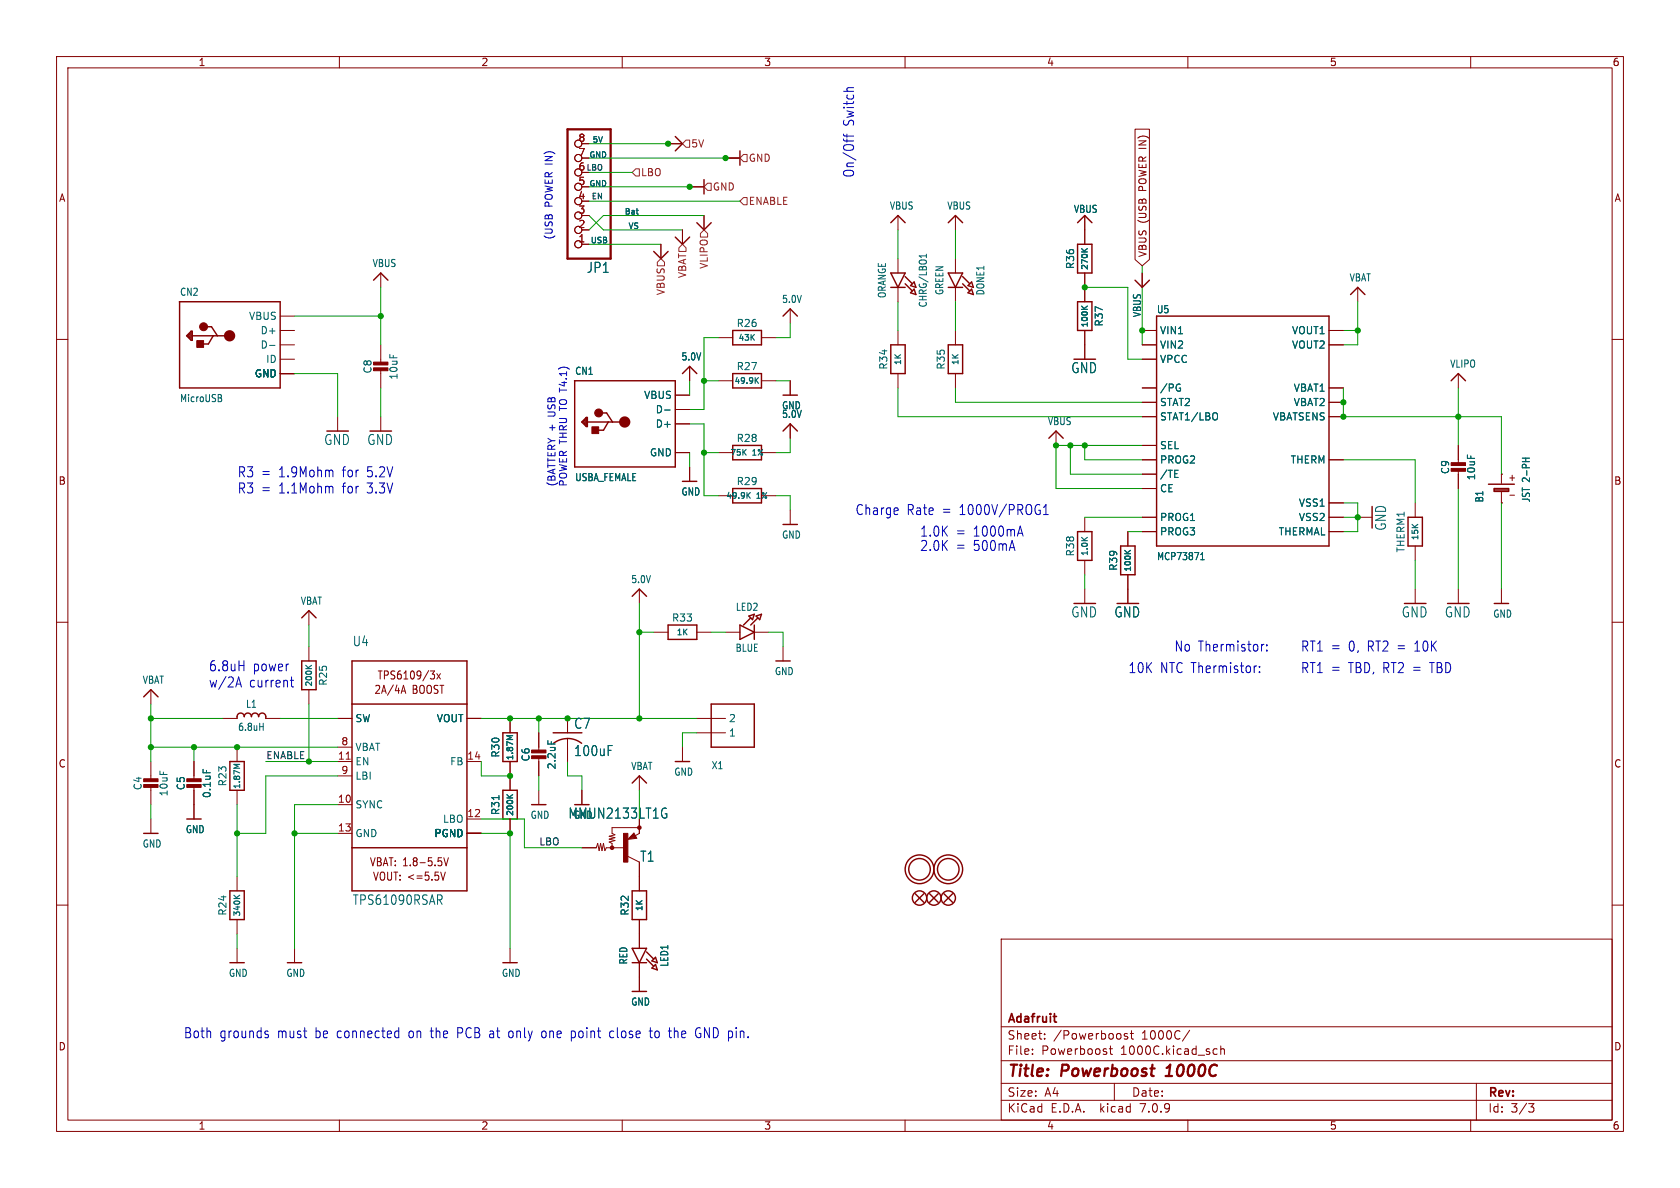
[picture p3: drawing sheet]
<svg xmlns="http://www.w3.org/2000/svg" width="297mm" height="210mm" viewBox="0 0 297 210" stroke-linecap="round" stroke-linejoin="round" font-family="sans-serif">
<g fill="none" stroke="#840000" stroke-width=".18">
<path d="M10 10h277v190h-277zM12 12h273v186h-273zM60 10v2M110 10v2M160 10v2M210 10v2M260 10v2M102.9 38.1h1.2M102.9 35.6h1.2M102.9 33h1.2M102.9 30.5h1.2M102.9 27.9h1.2"/>
<path d="M102.9 25.4h1.2M118.1 25.4h2.5M121.9 33h2.6M124.5 38.1v2.5M128.3 27.9h2.5M158.7 38.1v2.5M168.9 38.1v2.5M191.8 38.1v5.1M200.7 22.8h2.5v23.1l-1.3 1.1-1.2-1.1zM10 60h2M49.5 58.4h2.6M49.5 55.9h2.6"/>
<path d="M67.3 48.3v2.5M102.9 43.2h1.2M102.9 40.6h1.2M116.8 43.2v2.5M120.6 40.6v2.6M127 59.7h2.5M134.6 59.7h2.6M139.7 54.6v2.6M158.7 45.7v2.6M158.7 50.8v2.5M158.7 58.4v2.6M168.9 45.7v2.6"/>
<path d="M168.9 50.8v2.5M168.9 58.4v2.6M191.8 48.3v5M191.8 58.4v5.1M201.9 48.3v2.5M201.9 58.4h2.6M234.9 58.4h2.6M240 50.8v2.5M285 60h2M49.5 61h2.6M49.5 63.5h2.6M49.5 66h2.6"/>
<path d="M59.7 73.7v2.5M67.3 61v3.3M67.3 65.3v3.3M67.3 73.7v2.5M119.4 74.9h2.5M119.4 72.4h2.5M119.4 69.9h2.5M121.9 64.8v2.5M127 67.3h2.5M134.6 67.3h2.6M139.7 67.3v2.6M139.7 74.9v2.6"/>
<path d="M158.7 66v2.6M168.9 66v2.6M186.7 76.2v2.5M201.9 68.6h2.6M201.9 71.1h2.6M201.9 73.7h2.6M201.9 61h2.6M201.9 63.5h2.6M201.9 78.7h2.6M234.9 68.6h2.6M234.9 71.1h2.6M234.9 73.7h2.6"/>
<path d="M234.9 61h2.6M257.8 66v2.6M257.8 78.7v3.3M119.4 80h2.5M121.9 82.6v2.5M127 87.6h2.5M127 80h2.5M134.6 87.6h2.6M134.6 80h2.6M139.7 90.2v2.5M191.8 91.4v2.6M191.8 99.1v2.5"/>
<path d="M199.4 94v2.5M201.9 91.4h2.6M201.9 94h2.6M201.9 86.4h2.6M201.9 81.3h2.6M201.9 83.8h2.6M234.9 88.9h2.6M234.9 91.4h2.6M234.9 94h2.6M234.9 81.3h2.6M240 91.4h2.6M250.2 88.9v2.5"/>
<path d="M250.2 96.5v2.6M257.8 83.1v3.3M265.4 88.9h.1M265.4 83.8h.1M265.4 83.8v1.7M265.4 87v1.9M266.9 87.5h.8M10 110h2M54.6 108v2.5M54.6 114.3v2.5M76.1 118.6h.7l-.4 .5 .4 .2v.5l-.2 .2h-.4M77.2 119.1l.7 .9"/>
<path d="M77.9 119.1l-.7 .9M113 104.1v2.6M115.6 111.8h2.5M123.2 111.8h2.5M128.3 111.8h2.5M133.3 111.8h2.6M138.4 114.3v2.5M191.8 104.1v2.6M199.4 101.6v5.1M250.2 104.1v2.6M257.8 104.1v2.6M265.4 104.1v2.6"/>
<path d="M285 110h2M26.7 121.9v2.6M26.7 134.6v3.3M26.7 138.9v3.3M34.3 134.6v3.3M34.3 138.9v5.9M39.4 127h2.5M41.9 132.1v2.5M41.9 139.7v2.5M47 127h2.5M54.6 121.9v2.6M59.7 127h2.5"/>
<path d="M59.7 134.6h2.5M59.7 132.1h2.5M59.7 137.2h2.5M71 122.2h.6M71.3 121.1l.4 1.5M82.5 127h2.6M82.5 134.6h2.6M90.2 127v2.5M90.2 134.6v5.1M95.2 129.5v3.3M95.2 133.9v3.3M95.2 139.7v2.5"/>
<path d="M100.3 127v2.5M100.3 130.6v4M102.9 139.7v2.5M113 137.2v2.5M120.6 132.1v2.5M123.2 129.5h5.1M123.2 127h5.1M10 160h2M26.7 144.8v2.5M41.9 154.9v2.6M59.7 142.2h2.5M59.7 147.3h2.5"/>
<path d="M77.9 154.2l.4 1.4 .4-1.4M78.5 151.6l.4 1.4 .4-1.4M82.5 144.8h2.6M82.5 147.3h2.6M90.2 144.8v2.5M102.9 149.9h2.5l.3-.8 .2 1.3 .3-1.3 .2 1.3 .3-1.3 .2 1.3 .3-.5h3M111 151.4l2 1v5.1M112.1 147.3l.5 .9-1.6 .2zM113 144.8v2.5l-.7 .4M113 146.3h-4.8v1l.5 .3-1 .2 1 .3-1 .2 1 .3-1 .2 .5 .3v.8M285 160h2M41.9 162.6v2.5"/>
<path d="M41.9 167.6v2.6M52.1 167.6v2.6M90.2 167.6v2.6M113 162.6v5M113 170.2v5.1M177 166h108v32h-108zM60 198v2M110 198v2M160 198v2M177 194.5h108M177 191.5h108M177 187.5h108"/>
<path d="M177 181.5h108M182.5 186.3v.1M182.5 185.5v.1M184.7 183.6v.1M184.7 182.8v.1M196.1 185.4h.6M196.3 184.9v1.3l.4 .2M197 191.5v3M199.3 182.8l-.3-.1-.3 .2 .1 .2 .5 .2v.3h-.6M199.8 182.7h.6M200 182.2v1.3l.4 .2M210 198v2"/>
<path d="M210.3 182.1l-1.3 2M214.7 185.4l.5 .1M215.2 186.3l-.5 .1M215.8 185.5l.2-.1 .4 .1 .1 .9M215.8 184.9v1.5M260 198v2M261 191.5v6.5M270.2 195.1h1l-.5 .6 .4 .1 .1 .5-.3 .3h-.4"/>
<circle cx="102.2" cy="27.9" r=".63"/>
<circle cx="102.2" cy="38.1" r=".63"/>
<circle cx="102.2" cy="33" r=".63"/>
<circle cx="102.2" cy="35.6" r=".63"/>
<circle cx="102.2" cy="30.5" r=".63"/>
<circle cx="102.2" cy="25.4" r=".63"/>
<circle cx="102.2" cy="43.2" r=".63"/>
<circle cx="102.2" cy="40.6" r=".63"/>
</g>
<path d="M206.1 190.2h1.1M206.7 188.5l-.5 .3" fill="none" stroke="#840000" stroke-width=".4"/>
<g fill="none" stroke="#840000" stroke-width=".3">
<path d="M186.2 179.7h.6M186.6 180.7h.2"/>
<circle cx="108.2" cy="149.9" r=".25"/>
<circle cx="113" cy="146.3" r=".25"/>
</g>
<g fill="none" stroke="#840000" stroke-width=".25">
<path d="M119.4 24.1l1.2 1.3-1.2 1.3M123.2 39.4l1.3 1.2 1.2-1.2M124.5 31.8v2.5M130.8 26.7v2.5M157.5 39.4l1.2-1.3 1.3 1.3M167.6 39.4l1.3-1.3 1.3 1.3M190.5 39.4l1.3-1.3 1.2 1.3M31.7 53.3h17.8v15.3h-17.8v-15.3M33.2 59.4l.4-.4v.8l-.2-.2v-.2M33.8 58.6h.2v1.6h-.2l-.8-.8zM33.8 58.6v1.4M34 59.4h6.6"/>
<path d="M36.4 57.8h1l1 1.6M37.7 59.4l-.9 1.4h-1.2M66 49.5l1.3-1.2 1.3 1.2M115.6 44.5l1.2 1.2 1.3-1.2M119.4 41.9l1.2 1.3 1.3-1.3M129.5 58.4h5.1v2.6h-5.1zM138.4 55.9l1.3-1.3 1.3 1.3M157.5 48.3h2.5l-1.3 2.5zM157.5 50.8h2.5M160 48.9l1.3 1.3M160 50.2l1.3 1.2M161 50.5l.6-.7 .3 1z"/>
<path d="M161.6 51.1l.3 1-.9-.3zM167.6 48.3h2.6l-1.3 2.5zM167.6 50.8h2.6M170.2 48.9l1.2 1.3M170.2 50.2l1.2 1.2M171.1 50.5l.7-.7 .3 1zM171.8 51.1l.3 1-1-.3zM190.5 43.2h2.5v5.1h-2.5zM190.5 53.3h2.5v5.1h-2.5zM200.7 49.5l1.2 1.3 1.3-1.3M204.5 55.9h30.4v40.6h-30.4zM238.8 52.1l1.2-1.3 1.3 1.3"/>
<path d="M101.6 67.3h17.8v15.3h-17.8v-15.3M103 74.6l.4-.4v.8l-.2-.2v-.2M103.6 73.8h.2v1.6h-.2l-.8-.8zM103.6 73.8v1.4M103.8 74.6h6.6M106.2 73h1l1.1 1.6M107.5 74.6l-.8 1.4h-1.2M120.6 66l1.3-1.2 1.3 1.2M129.5 66h5.1v2.6h-5.1zM129.5 78.7h5.1v2.6h-5.1zM138.4 69.9h2.6M138.4 76.2l1.3-1.3 1.3 1.3"/>
<path d="M157.5 61h2.5v5h-2.5zM167.6 61h2.6v5h-2.6zM185.4 77.5l1.3-1.3 1.3 1.3M256.5 67.3l1.3-1.3 1.3 1.3M120.6 85.1h2.6M129.5 86.4h5.1v2.5h-5.1zM138.4 92.7h2.6M190.5 94h2.5v5.1h-2.5zM198.1 96.5h2.6v5.1h-2.6zM248.9 91.4h2.6v5.1h-2.6zM263.1 85.6h4.6M264.2 86.4h2.5v.5h-2.5z"/>
<path d="M264.2 86.6h2.5M53.3 116.8h2.6v5.1h-2.6zM53.3 109.2l1.3-1.2 1.3 1.2M62.2 116.8h20.3v40.7h-20.3zM111.8 105.4l1.2-1.3 1.3 1.3M118.1 110.5h5.1v2.5h-5.1zM130.8 110.5l2.5 1.3-2.5 1.2zM132.4 108.9l.9-.3-.3 .9zM132.7 109.2l-1.3 1.3M133.3 110.5v2.5M133.7 108.9l.9-.3-.3 .9zM134 109.2l-1.3 1.3"/>
<path d="M137.2 116.8h2.5M264.2 106.7h2.5M25.4 123.2l1.3-1.3 1.2 1.3M40.6 134.6h2.6v5.1h-2.6zM41.9 127v-.3a.64 .64 0 0 1 .6-.6 .64 .64 0 0 1 .7 .6 .64 .64 0 0 1 .6-.6 .64 .64 0 0 1 .6 .6 .64 .64 0 0 1 .7-.6 .64 .64 0 0 1 .6 .6 .64 .64 0 0 1 .7-.6 .64 .64 0 0 1 .6 .6v.3M62.2 124.5h20.3M88.9 139.7h2.5v5.1h-2.5zM88.9 129.5h2.5v5.1h-2.5zM97.8 129.5h5.1M97.9 131.4a4.1 4.1 0 0 1 4.9 0M111.8 138.4l1.2-1.2 1.3 1.2M119.4 134.6h2.5"/>
<path d="M125.7 124.5h7.6v7.6h-7.6zM25.4 147.3h2.5M33 144.8h2.6M40.6 157.5h2.6v5.1h-2.6zM62.2 149.9h20.3M94 142.2h2.5M111.8 157.5h2.5v5.1h-2.5zM112 148h-.4l.4-.3 .3 .4-1 .1 .7-.8 .4 .7M161.8 158l1.5 1.5M163.3 158l-1.5 1.5M164.3 158l1.6 1.5M165.9 158l-1.6 1.5"/>
<path d="M166.9 158l1.5 1.5M168.4 158l-1.5 1.5M40.6 170.2h2.6M50.8 170.2h2.5M88.9 170.2h2.5M111.8 175.3h2.5M111.8 170.2h2.5M111.8 167.6h2.5l-1.3 2.6zM114.3 168.3l1.3 1.2M114.3 169.5l1.3 1.3M115.3 169.9l.6-.7 .3 1zM115.3 171.1l.6-.6 .3 1z"/>
<circle cx="162.6" cy="153.7" r="2.54"/>
<circle cx="162.6" cy="153.7" r="1.9"/>
<circle cx="162.6" cy="158.7" r="1.27"/>
<circle cx="165.1" cy="158.7" r="1.27"/>
<circle cx="167.6" cy="153.7" r="2.54"/>
<circle cx="167.6" cy="153.7" r="1.9"/>
<circle cx="167.6" cy="158.7" r="1.27"/>
</g>
<g fill="none" stroke="#006464" stroke-width=".2">
<path d="M191.2 54.1l.6 .6M191.2 44l.6 .5M192.2 54.1l-.6 .4M192.2 44l-.6 .4M133.7 67.2l.4 .6M134.1 66.8l-.6 .5M132.2 87.5l.4 .6M132.6 87.1l-.5 .6M198.8 97.3l.6 .6M199.8 97.3l-.5 .4M54.1 117.6l.5 .6M55.1 117.6l-.6 .4"/>
<path d="M42.4 135.1h-1l.7 .4M90.6 130h-1l.7 .4M41.4 158.3l.5 .5M42.4 158.3l-.6 .4M89.6 140.5l.6 .6M90.6 140.5l-.6 .4"/>
</g>
<path d="M100.3 22.9h7.6v22.8h-7.6z" fill="none" stroke="#840000" stroke-width=".41"/>
<g fill="none" stroke="#006464" stroke-width=".18">
<path d="M163.8 44.9v.6M163.8 45.2h-1.3l.4 .3M38.9 70.3l.3 .3-.2 .4M39 69.8l.1 .2-.1 .3M47.7 61.1h.9M117.5 72.5h1M208.3 67.9l.3 .1M208.5 68.6h.2v.4l-.2 .2M215.1 73a.9 .9 0 0 1 0 1.2M207.7 84.4h.6M207.7 83.1h.6M212.3 98.9h.6"/>
<path d="M212.3 98l.3-.3v1.2M269.1 81h1.3M269.7 81v.6M35.9 136v.6M45.9 128.5h.6M46.5 127.8v1.3M96.9 130.9v.6M107.5 131.8h.7M77.7 159.1l.5 .8M77.9 158.2l.3 .3-.1 .4-.2 .2M88.2 140.6v.8M117.4 142.8l.4 .1"/>
<path d="M117.6 143.9h.3v.6l-.5 .1"/>
</g>
<g fill="#840000" stroke="#840000" stroke-width=".18">
<path d="M94 133.6h2.5v.5h-2.5z"/>
<path d="M94 132.6h2.5v.5h-2.5z"/>
<path d="M25.4 138.7h2.5v.5h-2.5z"/>
<path d="M25.4 137.7h2.5v.5h-2.5z"/>
<path d="M104.6 75.5h1.2v1.2h-1.2z"/>
<path d="M33 138.7h2.6v.5h-2.6z"/>
<path d="M33 137.7h2.6v.5h-2.6z"/>
<path d="M256.5 82.8h2.6v.5h-2.6z"/>
<path d="M256.5 81.8h2.6v.5h-2.6z"/>
<path d="M110.2 147.3h.8v5.1h-.8z"/>
<path d="M66 65h2.6v.5h-2.6z"/>
<path d="M66 64h2.6v.5h-2.6z"/>
<path d="M34.8 60.2h1.2v1.2h-1.2z"/>
<circle cx="105.8" cy="73" r=".7"/>
<circle cx="36" cy="57.8" r=".7"/>
</g>
<g fill="none" stroke="#840000" stroke-width="1">
<circle cx="40.6" cy="59.4" r=".5"/>
<circle cx="110.4" cy="74.6" r=".5"/>
</g>
<path d="M61.2 134.2h.7" fill="none" stroke="#a90000" stroke-width=".18"/>
<path d="M111.8 30.5l.6-.7h.6v1.3h-.6zM121.3 24.8h.6v1.2h-.6l-.7-.6zM125.1 32.4h.6v1.3h-.6l-.6-.7zM131.4 34.9h.7v1.3h-.7l-.6-.6zM131.4 27.3h.7v1.3h-.7l-.6-.7zM116.8 45.7l.7 .7v.6h-1.3v-.6zM120.6 43.2l.7 .6v.7h-1.3v-.7zM123.8 41.3l.7-.7 .6 .7v.6h-1.3z" fill="none" stroke="#725600" stroke-width=".18"/>
<g fill="none" stroke="#0000c2" stroke-width=".18">
<path d="M149.1 23.7l.1 .3 .2 .1h1.5M149.7 23.7v.6M58.8 83.2l.1 1.1M58.8 86.1l.1 1.1M180.4 93l.5 1.8M184.5 91h.8M184.5 89.7l.4-.5v1.8M42.2 119.7l.5 1.7M51.5 119.7v1.5l.1 .2h.3M222.2 117.7l-.3 .1M222.7 118.7v.2M222.7 117.8v.2"/>
<path d="M223.5 113.9l-.4 .2M224 114.9v.2M224 114v.2M41.8 120.9h.7M51.3 120.3h.6M47 182.9h.2a.31 .31 0 0 1 .3 .2 .31 .31 0 0 1-.3 .3h-.2M47 182.3h.4M70.1 182.3h.4M70.5 183.4h-.4M70.5 181.7v1.7M89.9 183.1l.3 .3M90.2 182.3l-.3 .3"/>
<path d="M96.3 182.3a.41 .41 0 0 0-.5 .3v.5a.41 .41 0 0 0 .5 .3M101.2 182.3h.4M101.6 183.4h-.4M108.5 182.3h-.4l-.3 .3v.5l.1 .3h.6M114.8 182.3h.5M115 181.7v1.5v.2h.3M119.2 181.7v1.7M119.3 182.3l-.1 .1M123.6 182.7h.3v.6l-.3 .1M123.7 181.7l.1 .1"/>
</g>
<g fill="none" stroke="#009600" stroke-width=".18">
<path d="M104.1 33h20.4M104.1 30.5h7.7M104.1 25.4h16.5M104.1 35.6h26.7M104.1 27.9h26.7M104.1 38.1l2.6 2.5h13.9M124.5 38.1h-17.8l-2.6 2.5M52.1 55.9h15.2M67.3 50.8v10.2M104.1 43.2h12.7M127 59.7h-2.5v12.7h-2.6M139.7 57.2v2.5h-2.5"/>
<path d="M158.7 40.6v5.1M158.7 53.3v5.1M168.9 40.6v5.1M168.9 53.3v5.1M191.8 50.8h7.6v12.7h2.5M201.9 47v14M237.5 58.4h2.5M240 53.3v7.7h-2.5M52.1 66h7.6v7.7M67.3 68.6v5.1M121.9 74.9h2.6v12.7h2.5M121.9 67.3v2.6"/>
<path d="M124.5 67.3h2.5M137.2 67.3h2.5M139.7 77.5v2.5h-2.5M158.7 68.6v5.1h43.2M168.9 68.6v2.5h33M189.2 78.7v5.1h12.7M191.8 78.7v2.6h10.1M201.9 78.7h-15.2v7.7h15.2M237.5 68.6v5.1h27.9v10.1M257.8 68.6v10.1M121.9 80v2.6M124.5 80h2.5"/>
<path d="M137.2 87.6h2.5v2.6M191.8 91.4h10.1M199.4 94h2.5M237.5 88.9h2.5v5.1h-2.5M237.5 81.3h12.7v7.6M237.5 91.4h2.5M250.2 99.1v5M257.8 86.4v17.7M265.4 88.9v15.2M54.6 110.5v3.8M113 111.8h2.6M113 106.7v20.3"/>
<path d="M125.7 111.8h2.6M135.9 111.8h2.5v2.5M191.8 101.6v2.5M26.7 124.5v10.1M26.7 132.1h33M26.7 127h12.7M34.3 132.1v2.5M47 134.6h12.7M49.5 127h10.2M54.6 124.5v10.1M59.7 137.2h-12.7v10.1h-5.1M85.1 127h38.1"/>
<path d="M85.1 134.6v2.6h5.1M95.2 127v2.5M95.2 137.2v2.5M100.3 134.6v2.6h2.6v2.5M113 139.7v5.1M123.2 129.5h-2.6v2.6M26.7 142.2v2.6M41.9 142.2v12.7M52.1 147.3h7.6M59.7 142.2h-7.6v25.4M85.1 147.3h5.1v20.3M85.1 144.8h7.6v5.1h10.2"/>
<path d="M41.9 165.1v2.5"/>
</g>
<g fill="#009600" stroke="#009600" stroke-width=".18">
<circle cx="113" cy="111.8" r=".46"/>
<circle cx="95.2" cy="127" r=".46"/>
<circle cx="100.3" cy="127" r=".46"/>
<circle cx="124.5" cy="80" r=".46"/>
<circle cx="124.5" cy="67.3" r=".46"/>
<circle cx="90.2" cy="147.3" r=".46"/>
<circle cx="90.2" cy="127" r=".46"/>
<circle cx="90.2" cy="137.2" r=".46"/>
<circle cx="113" cy="127" r=".46"/>
<circle cx="41.9" cy="147.3" r=".46"/>
<circle cx="41.9" cy="132.1" r=".46"/>
<circle cx="52.1" cy="147.3" r=".46"/>
<circle cx="54.6" cy="134.6" r=".46"/>
<circle cx="121.9" cy="33" r=".46"/>
<circle cx="128.3" cy="27.9" r=".46"/>
<circle cx="118.1" cy="25.4" r=".46"/>
<circle cx="34.3" cy="132.1" r=".46"/>
<circle cx="26.7" cy="127" r=".46"/>
<circle cx="26.7" cy="132.1" r=".46"/>
<circle cx="67.3" cy="55.9" r=".46"/>
<circle cx="240" cy="58.4" r=".46"/>
<circle cx="237.5" cy="71.1" r=".46"/>
<circle cx="257.8" cy="73.7" r=".46"/>
<circle cx="237.5" cy="73.7" r=".46"/>
<circle cx="240" cy="91.4" r=".46"/>
<circle cx="201.9" cy="58.4" r=".46"/>
<circle cx="189.2" cy="78.7" r=".46"/>
<circle cx="191.8" cy="78.7" r=".46"/>
<circle cx="186.7" cy="78.7" r=".46"/>
<circle cx="191.8" cy="50.8" r=".46"/>
</g>
<g font-size="2.8" fill="#840000">
<text x="178" y="190.9">Title:</text>
<text x="187.7" y="190.9">Powerboost</text>
<text x="207" y="190.9">1000C</text>
</g>
<g font-size="2.5" fill="#0000c2">
<text x="151.1" y="22.3" transform="rotate(-90 151.1 22.3)">Switch</text>
<text x="151.1" y="31.5" transform="rotate(-90 151.1 31.5)">On/Off</text>
<text x="41.9" y="84.5">R3 =</text>
<text x="41.9" y="87.4">R3 =</text>
<text x="49.3" y="84.5">1.9Mohm</text>
<text x="49.3" y="87.4">1.1Mohm</text>
<text x="60.7" y="84.5">for</text>
<text x="60.7" y="87.4">for</text>
<text x="65.2" y="84.5">5.2V</text>
<text x="65.2" y="87.4">3.3V</text>
<text x="151.1" y="91.2">Charge</text>
<text x="160.3" y="91.2">Rate</text>
<text x="162.6" y="95">1.0K</text>
<text x="166.6" y="91.2">=</text>
<text x="169" y="95">=</text>
<text x="169.8" y="91.2">1000V/PROG1</text>
<text x="172.2" y="95">1000mA</text>
<text x="162.6" y="97.5">2.0K</text>
<text x="169" y="97.5">=</text>
<text x="172.2" y="97.5">500mA</text>
<text x="36.8" y="118.8">6.8uH</text>
<text x="44.7" y="118.8">power</text>
<text x="199.4" y="119.1">10K</text>
<text x="205.1" y="119.1">NTC Thermistor:</text>
<text x="207.5" y="115.3">No Thermistor:</text>
<text x="229.9" y="115.3">RT1 =</text>
<text x="229.9" y="119.1">RT1 =</text>
<text x="238.5" y="115.3">0, RT2 =</text>
<text x="238.5" y="119.1">TBD, RT2 =</text>
<text x="250.5" y="115.3">10K</text>
<text x="253.2" y="119.1">TBD</text>
<text x="36.8" y="121.7">w/2A</text>
<text x="44" y="121.7">current</text>
<text x="32.4" y="183.7">Both</text>
<text x="38.8" y="183.7">grounds</text>
<text x="49.1" y="183.7">must</text>
<text x="55.9" y="183.7">be connected</text>
<text x="72.7" y="183.7">on the</text>
<text x="81.6" y="183.7">PCB at</text>
<text x="91" y="183.7">only</text>
<text x="96.9" y="183.7">one</text>
<text x="102.3" y="183.7">point</text>
<text x="109.3" y="183.7">close</text>
<text x="116.5" y="183.7">to</text>
<text x="120.1" y="183.7">the</text>
<text x="124.9" y="183.7">GND pin.</text>
</g>
<g font-size="2.5" fill="#006464">
<text x="103.6" y="48.4">JP1</text>
<text x="189.3" y="66.2">GND</text>
<text x="57.2" y="78.9">GND</text>
<text x="64.8" y="78.9">GND</text>
<text x="245.3" y="93.9" transform="rotate(-90 245.3 93.9)">GND</text>
<text x="189.3" y="109.4">GND</text>
<text x="196.9" y="109.4">GND</text>
<text x="247.7" y="109.4">GND</text>
<text x="255.3" y="109.4">GND</text>
<text x="101.4" y="129">C7</text>
<text x="101.4" y="133.9">100uF</text>
<text x="100.4" y="144.9">MMUN2133LT1G</text>
<text x="113.1" y="152.5">T1</text>
</g>
<g font-size="2.3" fill="#006464">
<text x="62.3" y="114.4">U4</text>
<text x="62.3" y="160.2">TPS61090RSAR</text>
</g>
<g font-size="2.1" fill="#840000">
<text x="178" y="184">Sheet:</text>
<text x="178" y="181.2">Adafruit</text>
<text x="186.2" y="184">/Powerboost</text>
<text x="201.9" y="184">1000C/</text>
<text x="178" y="186.7">File:</text>
<text x="184.1" y="186.7">Powerboost</text>
<text x="198.2" y="186.7">1000C.kicad_sch</text>
<text x="178" y="196.9">KiCad</text>
<text x="178" y="194.1">Size:</text>
<text x="184.7" y="194.1">A4</text>
<text x="185.7" y="196.9">E.D.A.</text>
<text x="194.6" y="196.9">kicad</text>
<text x="200" y="194.1">Date:</text>
<text x="201.8" y="196.9">7.0.9</text>
<text x="263" y="194.3">Rev:</text>
<text x="263" y="196.9">Id:</text>
<text x="267.1" y="196.9">3/3</text>
</g>
<g font-size="2" fill="#840000">
<text x="66.1" y="122.9">2A/4A</text>
<text x="66.6" y="120.3">TPS6109/3x</text>
<text x="72.9" y="122.9">BOOST</text>
<text x="65.3" y="153.3">VBAT: 1.8-5.5V</text>
<text x="65.8" y="155.9">VOUT: &lt;=5.5V</text>
</g>
<g font-size="1.8" fill="#840000">
<text x="35" y="11.9">1</text>
<text x="85" y="11.9">2</text>
<text x="135" y="11.9">3</text>
<text x="185" y="11.9">4</text>
<text x="235" y="11.9">5</text>
<text x="285" y="11.9">6</text>
<text x="10.3" y="35.9">A</text>
<text x="202.9" y="33.7" transform="rotate(-90 202.9 33.7)">POWER IN)</text>
<text x="285.3" y="35.9">A</text>
<text x="202.9" y="39.5" transform="rotate(-90 202.9 39.5)">(USB</text>
<text x="202.9" y="45.6" transform="rotate(-90 202.9 45.6)">VBUS</text>
<text x="10.3" y="85.9">B</text>
<text x="266.5" y="85.3">+</text>
<text x="285.3" y="85.9">B</text>
<text x="10.3" y="135.9">C</text>
<text x="285.3" y="135.9">C</text>
<text x="10.3" y="185.9">D</text>
<text x="285.3" y="185.9">D</text>
<text x="35" y="199.9">1</text>
<text x="85" y="199.9">2</text>
<text x="135" y="199.9">3</text>
<text x="185" y="199.9">4</text>
<text x="235" y="199.9">5</text>
<text x="285" y="199.9">6</text>
</g>
<g font-size="1.8" fill="#a90000">
<text x="102.2" y="27.7">7</text>
<text x="102.2" y="25.1">8</text>
<text x="102.2" y="35.3">4</text>
<text x="102.2" y="32.8">5</text>
<text x="102.2" y="30.2">6</text>
<text x="102.2" y="40.4">2</text>
<text x="102.2" y="37.8">3</text>
<text x="102.2" y="42.9">1</text>
<text x="60.3" y="131.8">8</text>
<text x="59.6" y="134.4">11</text>
<text x="60.3" y="136.9">9</text>
<text x="82.5" y="134.4">14</text>
<text x="59.6" y="142">10</text>
<text x="59.6" y="147.1">13</text>
<text x="82.5" y="144.5">12</text>
</g>
<g font-size="1.8" fill="#725600">
<text x="122.1" y="26.3">5V</text>
<text x="132.3" y="28.8">GND</text>
<text x="113.2" y="31.3">LBO</text>
<text x="125.9" y="33.9">GND</text>
<text x="132.3" y="36.4">ENABLE</text>
<text x="125.3" y="47.6" transform="rotate(-90 125.3 47.6)">VLIPO</text>
<text x="117.7" y="52.3" transform="rotate(-90 117.7 52.3)">VBUS</text>
<text x="121.5" y="49.3" transform="rotate(-90 121.5 49.3)">VBAT</text>
</g>
<g font-size="1.8" fill="#0000c2">
<text x="97.8" y="36.6" transform="rotate(-90 97.8 36.6)">POWER IN)</text>
<text x="97.8" y="42.5" transform="rotate(-90 97.8 42.5)">(USB</text>
<text x="98.3" y="73.5" transform="rotate(-90 98.3 73.5)">USB</text>
<text x="98.3" y="86.1" transform="rotate(-90 98.3 86.1)">(BATTERY +</text>
<text x="100.3" y="86.1" transform="rotate(-90 100.3 86.1)">POWER THRU TO T4.1)</text>
</g>
<g font-size="1.8" fill="#006464">
<text x="157.2" y="37.3">VBUS</text>
<text x="167.4" y="37.3">VBUS</text>
<text x="189.7" y="37.8">VBUS</text>
<text x="65.8" y="47.4">VBUS</text>
<text x="190.1" y="47.7" transform="rotate(-90 190.1 47.7)">R36</text>
<text x="31.7" y="52.5">CN2</text>
<text x="138.1" y="53.8">5.0V</text>
<text x="156.8" y="52.8" transform="rotate(-90 156.8 52.8)">ORANGE</text>
<text x="167" y="52.3" transform="rotate(-90 167 52.3)">GREEN</text>
<text x="174.2" y="52.3" transform="rotate(-90 174.2 52.3)">DONE1</text>
<text x="238.5" y="50">VBAT</text>
<text x="43.9" y="56.7">VBUS</text>
<text x="46" y="59.3">D+</text>
<text x="130.1" y="58">R26</text>
<text x="164.1" y="54.5" transform="rotate(-90 164.1 54.5)">CHRG/LBO1</text>
<text x="195.2" y="57.8" transform="rotate(-90 195.2 57.8)">R37</text>
<text x="201.9" y="56.2" transform="rotate(-90 201.9 56.2)">VBUS</text>
<text x="204.4" y="55.6">U5</text>
<text x="205" y="59.3">VIN1</text>
<text x="228.3" y="59.3">VOUT1</text>
<text x="46" y="61.8">D-</text>
<text x="46.9" y="64.4">ID</text>
<text x="120.4" y="63.9">5.0V</text>
<text x="130.1" y="65.6">R27</text>
<text x="157.1" y="65.4" transform="rotate(-90 157.1 65.4)">R34</text>
<text x="167.2" y="65.4" transform="rotate(-90 167.2 65.4)">R35</text>
<text x="205" y="61.8">VIN2</text>
<text x="205" y="64.4">VPCC</text>
<text x="228.3" y="61.8">VOUT2</text>
<text x="256.3" y="65.2">VLIPO</text>
<text x="31.7" y="71.3">MicroUSB</text>
<text x="44.9" y="66.9">GND</text>
<text x="65.9" y="66.1" transform="rotate(-90 65.9 66.1)">C8</text>
<text x="70.5" y="67.2" transform="rotate(-90 70.5 67.2)">10uF</text>
<text x="101.6" y="66.5">CN1</text>
<text x="113.8" y="70.7">VBUS</text>
<text x="205" y="69.4">/PG</text>
<text x="205" y="72">STAT2</text>
<text x="228.6" y="69.4">VBAT1</text>
<text x="228.6" y="72">VBAT2</text>
<text x="115.8" y="75.8">D+</text>
<text x="115.8" y="73.3">D-</text>
<text x="138.1" y="72.6">GND</text>
<text x="138.1" y="74.1">5.0V</text>
<text x="185.1" y="75.4">VBUS</text>
<text x="205" y="74.5">STAT1/LBO</text>
<text x="224.9" y="74.5">VBATSENS</text>
<text x="114.8" y="80.9">GND</text>
<text x="130.1" y="78.3">R28</text>
<text x="205" y="79.6">SEL</text>
<text x="205" y="82.1">PROG2</text>
<text x="228.1" y="82.1">THERM</text>
<text x="256.4" y="83.9" transform="rotate(-90 256.4 83.9)">C9</text>
<text x="101.6" y="85.3">USBA_FEMALE</text>
<text x="120.4" y="87.8">GND</text>
<text x="130.1" y="86">R29</text>
<text x="205" y="87.2">CE</text>
<text x="205" y="84.7">/TE</text>
<text x="229.5" y="89.8">VSS1</text>
<text x="261" y="85" transform="rotate(-90 261 85)">10uF</text>
<text x="262.4" y="88.9" transform="rotate(-90 262.4 88.9)">B1</text>
<text x="270.7" y="88.9" transform="rotate(-90 270.7 88.9)">JST 2-PH</text>
<text x="138.1" y="95.4">GND</text>
<text x="205" y="94.8">PROG3</text>
<text x="205" y="92.3">PROG1</text>
<text x="226" y="94.8">THERMAL</text>
<text x="229.5" y="92.3">VSS2</text>
<text x="190.1" y="98.5" transform="rotate(-90 190.1 98.5)">R38</text>
<text x="197.7" y="101" transform="rotate(-90 197.7 101)">R39</text>
<text x="204.4" y="99.2">MCP73871</text>
<text x="248.5" y="97.8" transform="rotate(-90 248.5 97.8)">THERM1</text>
<text x="53.1" y="107.1">VBAT</text>
<text x="111.5" y="103.3">5.0V</text>
<text x="118.7" y="110.1">R33</text>
<text x="130" y="108.2">LED2</text>
<text x="263.9" y="109.4">GND</text>
<text x="129.9" y="115.4">BLUE</text>
<text x="136.9" y="119.5">GND</text>
<text x="25.1" y="121.1">VBAT</text>
<text x="43.4" y="125.3">L1</text>
<text x="58" y="121.3" transform="rotate(-90 58 121.3)">R25</text>
<text x="42" y="129.4">6.8uH</text>
<text x="62.7" y="127.9">SW</text>
<text x="77.1" y="127.9">VOUT</text>
<text x="128.8" y="130.4">1</text>
<text x="128.8" y="127.9">2</text>
<text x="62.7" y="135.5">EN</text>
<text x="62.7" y="132.9">VBAT</text>
<text x="79.5" y="135.5">FB</text>
<text x="88.5" y="134" transform="rotate(-90 88.5 134)">R30</text>
<text x="93.8" y="134.7" transform="rotate(-90 93.8 134.7)">C6</text>
<text x="98.4" y="136.1" transform="rotate(-90 98.4 136.1)">2.2uF</text>
<text x="111.5" y="136.3">VBAT</text>
<text x="119.1" y="137.3">GND</text>
<text x="125.7" y="136.2">X1</text>
<text x="25.2" y="139.8" transform="rotate(-90 25.2 139.8)">C4</text>
<text x="29.8" y="140.9" transform="rotate(-90 29.8 140.9)">10uF</text>
<text x="32.9" y="139.8" transform="rotate(-90 32.9 139.8)">C5</text>
<text x="37.5" y="141.2" transform="rotate(-90 37.5 141.2)">0.1uF</text>
<text x="40.2" y="139.1" transform="rotate(-90 40.2 139.1)">R23</text>
<text x="62.7" y="143.1">SYNC</text>
<text x="62.7" y="138">LBI</text>
<text x="32.7" y="147.5">GND</text>
<text x="62.7" y="148.2">GND</text>
<text x="76.7" y="148.2">PGND</text>
<text x="78.2" y="145.6">LBO</text>
<text x="88.5" y="144.2" transform="rotate(-90 88.5 144.2)">R31</text>
<text x="93.7" y="144.9">GND</text>
<text x="101.3" y="144.9">GND</text>
<text x="25.1" y="150">GND</text>
<text x="40.2" y="162" transform="rotate(-90 40.2 162)">R24</text>
<text x="111.4" y="162" transform="rotate(-90 111.4 162)">R32</text>
<text x="40.4" y="172.9">GND</text>
<text x="50.5" y="172.9">GND</text>
<text x="88.6" y="172.9">GND</text>
<text x="111.1" y="170.6" transform="rotate(-90 111.1 170.6)">RED</text>
<text x="118.3" y="171" transform="rotate(-90 118.3 171)">LED1</text>
<text x="111.5" y="178">GND</text>
</g>
<g font-size="1.7" fill="#0f0f0f">
<text x="47" y="134.3">ENABLE</text>
<text x="95.2" y="149.5">LBO</text>
</g>
<g font-size="1.4" fill="#006464">
<text x="104.1" y="28.1">GND</text>
<text x="104.7" y="25.4">5V</text>
<text x="104.1" y="33.2">GND</text>
<text x="110.3" y="38.1">Bat</text>
<text x="111" y="40.7">VS</text>
<text x="104.3" y="43.2">USB</text>
<text x="192.6" y="47.9" transform="rotate(-90 192.6 47.9)">270K</text>
<text x="192.6" y="58" transform="rotate(-90 192.6 58)">100K</text>
<text x="130.4" y="60.5">43K</text>
<text x="159.6" y="64.7" transform="rotate(-90 159.6 64.7)">1K</text>
<text x="169.7" y="64.7" transform="rotate(-90 169.7 64.7)">1K</text>
<text x="129.7" y="68.1">49.9K</text>
<text x="128.9" y="80.8">75K</text>
<text x="133.1" y="80.8">1%</text>
<text x="128.2" y="88.4">49.9K</text>
<text x="133.8" y="88.4">1%</text>
<text x="251" y="95.7" transform="rotate(-90 251 95.7)">15K</text>
<text x="192.6" y="98.4" transform="rotate(-90 192.6 98.4)">1.0K</text>
<text x="200.2" y="101.2" transform="rotate(-90 200.2 101.2)">100K</text>
<text x="119.5" y="112.6">1K</text>
<text x="55.4" y="121.5" transform="rotate(-90 55.4 121.5)">200K</text>
<text x="91" y="134.6" transform="rotate(-90 91 134.6)">1.87M</text>
<text x="42.7" y="139.6" transform="rotate(-90 42.7 139.6)">1.87M</text>
<text x="91" y="144.4" transform="rotate(-90 91 144.4)">200K</text>
<text x="113.8" y="161.2" transform="rotate(-90 113.8 161.2)">1K</text>
<text x="42.7" y="162.2" transform="rotate(-90 42.7 162.2)">340K</text>
</g>
<g font-size="1.4" fill="#0f0f0f">
<text x="104.3" y="30.2">LBO</text>
<text x="104.5" y="35.3">EN</text>
</g>
</svg>
